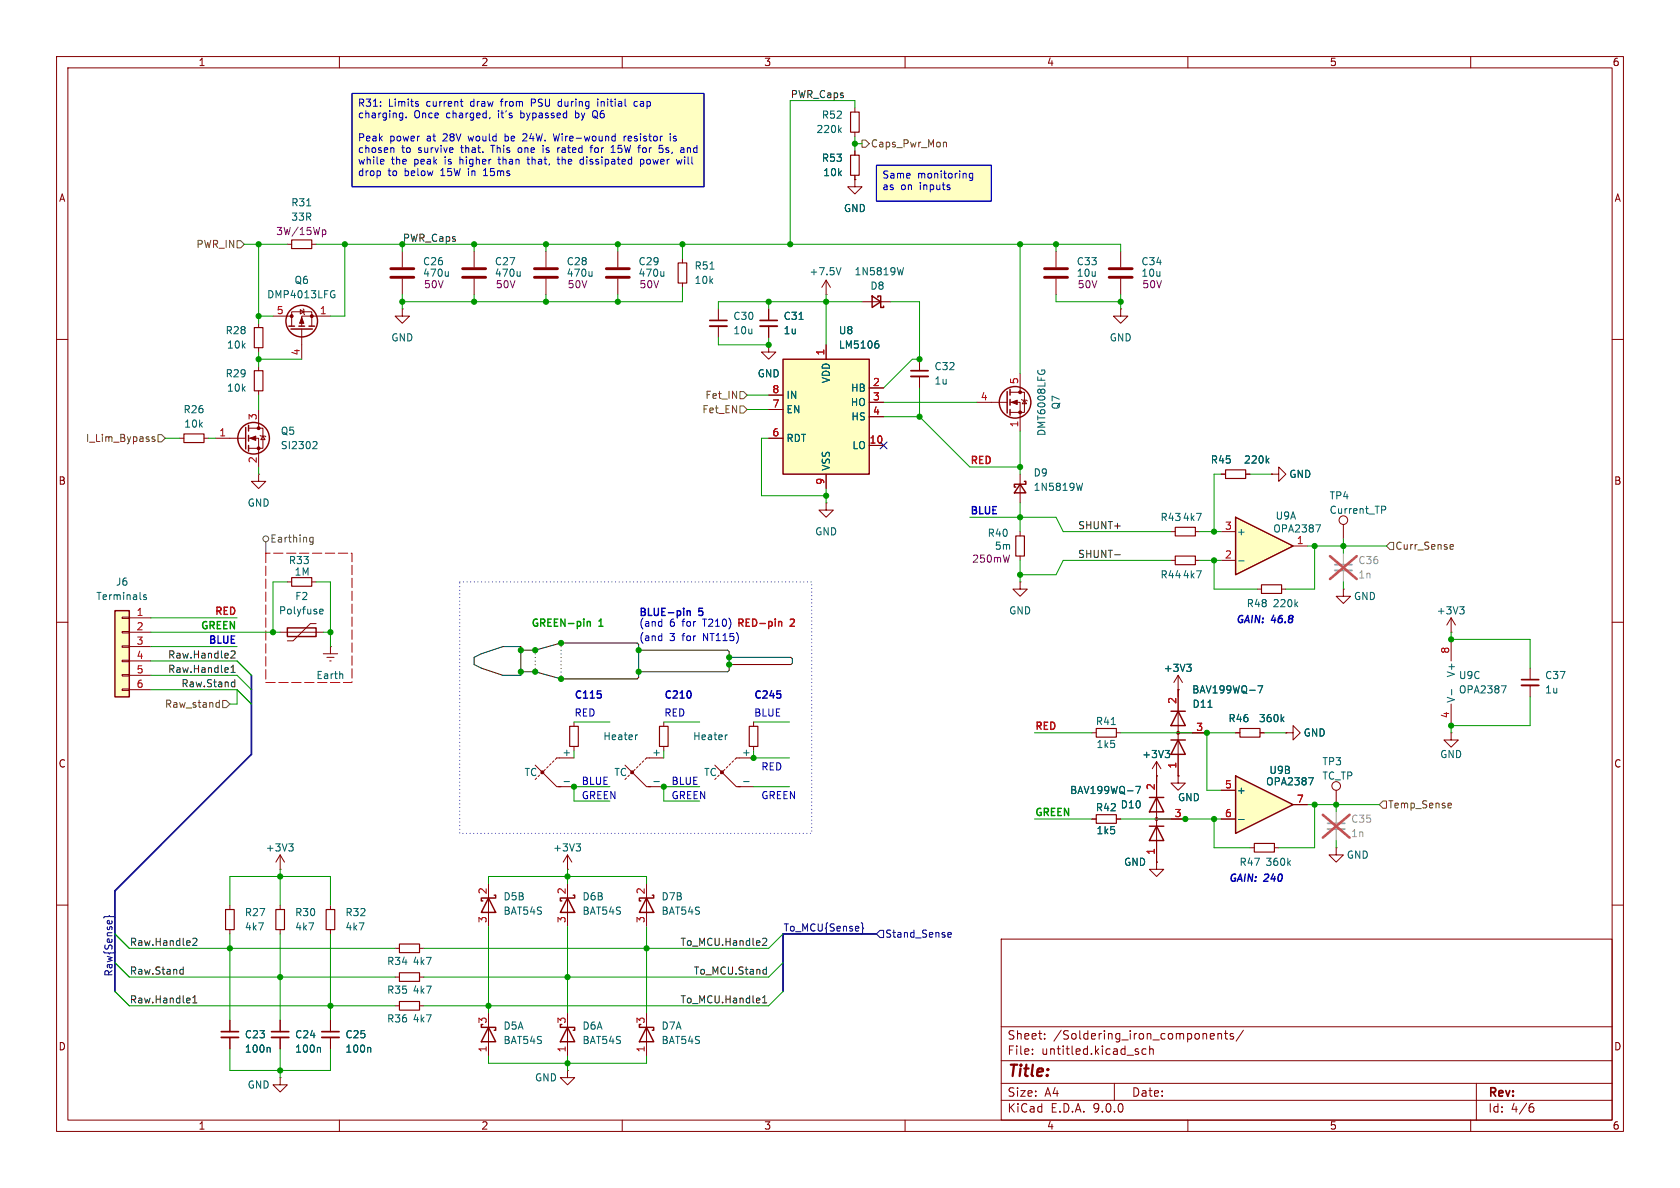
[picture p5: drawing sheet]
<svg xmlns="http://www.w3.org/2000/svg" width="297mm" height="210mm" viewBox="0 0 297 210" stroke-linecap="round" stroke-linejoin="round" font-family="sans-serif">
<g fill="none" stroke="#840000" stroke-width=".18">
<path d="M10 10h277v190h-277zM12 12h273v186h-273zM60 10v2M110 10v2M160 10v2M210 10v2M260 10v2M10 60h2M285 60h2M10 110h2M285 110h2M10 160h2"/>
<path d="M177 166h108v32h-108zM285 160h2M60 198v2M110 198v2M160 198v2M177 194.5h108M177 191.5h108M177 187.5h108M177 181.5h108M182.5 186.3v.1M182.5 185.5v.1M184.7 183.6v.1"/>
<path d="M184.7 182.8v.1M197 191.5v3M201.2 186v.3M202.6 185.5l-.4-.1-.3 .3v.4l.1 .2h.6M203.2 185.5l.3-.1 .3 .1 .1 .9M203.2 184.9v1.5M210 198v2M214 183.6h.6M214 182.8l.5-.1 .2 .4-.7 .1M215.3 182.8l.2-.1 .4 .1 .1 .9M215.3 182.7v1M216.5 182.7h.5"/>
<path d="M216.7 182.2v1.3l.3 .2M218 182.8l-.3-.1-.2 .2v.2l.5 .2v.3h-.5M219.8 182.1l-1.3 2M260 198v2M261 191.5v6.5M270.6 195.7h.4l.2 .3-.1 .5-.5 .1M271 195.1l-.4 .1"/>
</g>
<g fill="#ffffc2">
<path d="M154.9 29.2h20.4v6.4h-20.4z"/>
<path d="M62.2 16.5h62.3v16.5h-62.3z"/>
</g>
<path d="M81.3 102.9h62.2v44.4h-62.2z" fill="#fff"/>
<path d="M51.6 102.1h3.5v1.5h-3.5z" fill="none" stroke="#840000" stroke-width=".2"/>
<path d="M71.1 54.6v1.3h1.3l-1.3 1.3-1.3-1.3h1.3M71.1 54.6h.1M50.8 102.9h.8M55.1 102.9h.8M208.3 119.4v17.8M208.3 119.4l-.8 1.3M208.3 119.4l.7 1.3M208.3 121.9h.1M208.3 129.5h5.1" fill="none" stroke="#840000" stroke-width=".18"/>
<path d="M207 130.8h2.5M207 125.7h2.5M208.3 130.8l1.2 2.6h-2.5zM208.3 125.7l1.2 2.6h-2.5z" fill="none" stroke="#840000" stroke-width=".25"/>
<circle cx="208.3" cy="129.5" r=".25" fill="#840000" stroke="#840000" stroke-width=".18"/>
<path d="M209.8 117.4h.8l-.4 .5M210.3 117.9l.3 .2v.3l-.3 .3M213.6 125h.7M222.4 121.2h.8l-.5 1.3" fill="none" stroke="#006464" stroke-width=".18"/>
<path d="M218.4 137.2l10.2 5-10.2 5.1z" fill="#ffffc2"/>
<g fill="none" stroke="#840000" stroke-width=".25">
<path d="M178.1 69.2v3.8M178.6 68.8v1.1M178.6 70.6v1M178.6 72.4v1M218.4 137.2l10.2 5-10.2 5.1z"/>
<circle cx="179.5" cy="71.1" r="2.79"/>
</g>
<g fill="none" stroke="#840000" stroke-width=".18">
<path d="M96.5 44.5v2.7M96.5 49.3v2.8M109.2 44.5v2.7M109.2 49.3v2.8M120.6 45.7v.8M120.6 50v.8M172.7 71.1h5.4M178.6 69.3h2.5v3.6h-2.5M178.6 71.1h1.7v5.1M180.3 66v3.3M180.6 70.6l.1 .1h.8l.1 .2M181.1 70.7l.4 .7h-.8z"/>
<path d="M215.9 83.8h.8M220.2 83.8h.8M224.8 83.8h1.3v-1.2l1.2 1.2-1.2 1.3v-1.3M224.8 83.8h.1M237.5 92.7v2.6M110.5 135.3l3.8 3.8h.8M111.8 136.5l-.3 .3M112.3 136l-.3 .3M112.8 135.5l-.3 .3M113.3 135l-.3 .3M113.8 134.5l-.3 .2M114.6 139.1h2.7"/>
<path d="M117.3 134h-3l-.3 .2M215.9 139.7h2.5M100.3 153.7h.1M100.3 151.1l-.7 1.3M100.3 151.1l.8 1.3M100.3 151.1v2.6M215.9 144.8h2.5M228.6 142.2h2.5"/>
<circle cx="237.5" cy="91.9" r=".76"/>
</g>
<g fill="none" stroke="#006464" stroke-width=".18">
<path d="M104.7 48v.8M104.7 48.7l-.2 .1M117.4 48v.8M117.4 48.7l-.2 .1M125.5 47.6h.7M183.5 65.5v.1M184.2 65.6v-.2h.4l.1 .2M224 81.4l.3 .5M224.3 81l-.4 .5M244.3 89.5h.4l.3 .2-.1 .4h-.6M115.6 138.2h1M231.3 137.5h.9l-.6 1.3"/>
<path d="M101.8 149.2h.8l-.4 .5M102.4 149.7l.2 .2v.3l-.2 .2M219 144.9h.9"/>
</g>
<g fill="#840000" stroke="#840000" stroke-width=".18">
<path d="M178.8 71.1l1-.4v.8z"/>
<circle cx="180.3" cy="69.3" r=".25"/>
<circle cx="180.3" cy="72.9" r=".25"/>
<circle cx="111.8" cy="136.5" r=".25"/>
</g>
<path d="M94.5 47.5h4.1M94.5 49h4.1M107.2 47.5h4.1M107.2 49h4.1" fill="none" stroke="#840000" stroke-width=".51"/>
<path d="M119.9 46.5h1.5v3.5h-1.5zM216.7 83.1h3.5v1.5h-3.5z" fill="none" stroke="#840000" stroke-width=".2"/>
<path d="M138.4 63.5h15.3v20.3h-15.3z" fill="#ffffc2"/>
<path d="M138.4 63.5h15.3v20.3h-15.3zM180.3 85.6l1.1 1.5h-2.1zM181.1 85.1h.3v.5h-2.1v.5h.3" fill="none" stroke="#840000" stroke-width=".25"/>
<g fill="none" stroke="#840000" stroke-width=".18">
<path d="M83.8 44.5v2.7M83.8 49.3v2.8M127 54.6v2M127 57.7v2M135.9 61v1.2h1.3l-1.3 1.3-1.3-1.3h1.3M135.9 61h.1M135.9 69.9h2.5M135.9 72.4h2.5M135.9 77.5h2.5M146 61v2.5M153.7 68.6h2.5M153.7 71.1h2.5"/>
<path d="M153.7 73.7h2.5M153.7 78.7h2.5M146 88.9v1.3h1.3l-1.3 1.2-1.2-1.2h1.2M146 88.9h.1M146 83.8v2.6M180.3 83.8v5.1M180.3 94v.7M180.3 98.3v.8M207 99.1h.8M211.3 99.1h.8M180.3 102.9v1.2h1.3l-1.3 1.3-1.2-1.3h1.2M180.3 102.9h.1"/>
<path d="M101.5 127.6v.8M101.5 132v.7M236.2 139.7v2.5M256.5 129.5v1.3h1.3l-1.3 1.3-1.2-1.3h1.2M256.5 129.5h.1M49.5 153.7h.1M49.5 151.1l-.7 1.3M49.5 151.1l.8 1.3M49.5 151.1v2.6M40.6 160v.8M40.6 164.3v.8M49.5 160v.8"/>
<path d="M49.5 164.3v.8M58.4 160v.8M58.4 164.3v.8"/>
<circle cx="236.2" cy="138.9" r=".76"/>
</g>
<path d="M92 48v.8M92 48.7l-.2 .1M155 60.3h.3M155.1 60.8l.3 .2v.3l-.3 .2M191.4 85.4l-.3 1.3M112.7 129.9l-.2 .1M51 149.2h.8l-.4 .5M51.6 149.7l.2 .2v.3l-.2 .2" fill="none" stroke="#006464" stroke-width=".18"/>
<path d="M179.6 94.7h1.5v3.6h-1.5zM207.8 98.3h3.5v1.5h-3.5zM100.7 128.4h1.5v3.6h-1.5zM39.9 160.8h1.5v3.5h-1.5zM48.8 160.8h1.5v3.5h-1.5zM57.7 160.8h1.5v3.5h-1.5z" fill="none" stroke="#840000" stroke-width=".2"/>
<path d="M81.8 47.5h4.1M81.8 49h4.1" fill="none" stroke="#840000" stroke-width=".51"/>
<path d="M178.5 98.1l-.3 1.3" fill="none" stroke="#840084" stroke-width=".18"/>
<path d="M234.7 145.5h3" fill="none" stroke="#a1a1a1" stroke-width=".3"/>
<path d="M234.7 146.6h3" fill="none" stroke="#a1a1a1" stroke-width=".33"/>
<path d="M236.2 143.5v2M236.2 146.6v2" fill="none" stroke="#a1a1a1" stroke-width=".18"/>
<path d="M233.9 144l4.7 4.1M238.6 144l-4.7 4.1" fill="none" stroke="#e65255" stroke-width=".46"/>
<path d="M125.5 56.6h3" fill="none" stroke="#840000" stroke-width=".3"/>
<path d="M125.5 57.7h3" fill="none" stroke="#840000" stroke-width=".33"/>
<path d="M218.4 91.4l10.2 5.1-10.2 5.1z" fill="#ffffc2"/>
<g fill="none" stroke="#840000" stroke-width=".25">
<path d="M154.2 52.3l1.5 1-1.5 1.1zM155.2 52.6v-.3h.5v2.1h.5v-.3M218.4 91.4l10.2 5.1-10.2 5.1zM50.8 111h5.1v1.5h-5.1zM86.4 158.8l1.2 2.5h-2.5zM87.4 158.2h.2v.6h-2.5v.5h.2M100.3 158.8l1.3 2.5h-2.5zM101.3 158.2h.3v.6h-2.5v.5h.2M114.3 158.8l1.3 2.5h-2.6zM115.3 158.2h.3v.6h-2.6v.5h.3M85.3 181.1h-.2v.5h2.5v.5h-.2M86.4 181.6l1.2 2.6h-2.5z"/>
<path d="M99.3 181.1h-.2v.5h2.5v.5h-.3M100.3 181.6l1.3 2.6h-2.5zM113.3 181.1h-.3v.5h2.6v.5h-.3M114.3 181.6l1.3 2.6h-2.6z"/>
</g>
<g fill="none" stroke="#840000" stroke-width=".18">
<path d="M151.1 19.1v.7M151.1 31.8v1.2h1.3l-1.3 1.3-1.2-1.3h1.2M151.1 31.8h.1M151.1 23.4v.7M151.1 26.7v.7M151.1 31v.8M146 52.1h.1M146 49.5l-.7 1.3M146 49.5l.8 1.3M146 49.5v2.6M152.4 53.3h5.1M207 94h.8"/>
<path d="M211.3 94h.8M215.9 94h2.5M215.9 99.1h2.5M228.6 96.5h2.5M49.5 111.8h7.6M55.9 110.2h-1l-3.1 3.1h-1M57.1 115.6h2.6M57.8 116.2h1.3M58.3 116.8h.2M58.4 114.3h.1M58.4 114.3v1.3M222.2 104.1h.8"/>
<path d="M226.6 104.1h.7M237.5 104.1v1.3h1.3l-1.3 1.3-1.3-1.3h1.3M237.5 104.1h.1M256.5 111.8h.1M256.5 109.2v2.6M256.5 113v3.8M256.5 109.2l-.7 1.3M256.5 109.2l.8 1.3M270.5 118.1v2M94.6 135.3l3.8 3.8h.8M95.9 136.5l-.3 .3M96.4 136l-.3 .3"/>
<path d="M96.9 135.5l-.3 .3M97.4 135l-.2 .3M97.9 134.5l-.2 .2M98.7 139.1h2.8M101.5 134h-3.1l-.2 .2M117.3 127.6v.8M117.3 132v.7M126.4 135.3l3.8 3.8h.7M127.6 136.5l-.2 .3M128.1 136l-.2 .3M128.7 135.5l-.3 .3M129.2 135l-.3 .3"/>
<path d="M129.7 134.5l-.3 .2M130.4 139.1h2.8M133.2 134h-3l-.3 .2M133.2 127.6v.8M133.2 132v.7M256.5 124.5v3.8M270.5 121.2v2M86.4 156.2v7.6M100.3 156.2v7.6M114.3 156.2v7.6M236.2 149.9v1.2h1.3l-1.3 1.3-1.3-1.3h1.3M236.2 149.9h.1"/>
<path d="M86.4 179.1v7.6M100.3 179.1v7.6M114.3 179.1v7.6"/>
</g>
<g fill="none" stroke="#006464" stroke-width=".18">
<path d="M148.4 23l.3 .4M148.7 22.6l-.4 .5M148.7 47.3l-.4 1.3M159.7 47.3l-.3 1.3M219 99.2h.9M232.6 92.8h.8l-.5 1.3M56.5 108.3l.2 .2h.4M56.5 107.9l.2-.2h.2l.2 .2v.1l-.6 .1M60.5 119.2l.1 .8M229.1 106.8l.3 .5M229.4 106.4l-.5 .5M258.1 107.3h.7l-.4 .4"/>
<path d="M258.6 107.7l.2 .3v.3l-.2 .2M99.7 138.2h1M128.6 129.9l-.3 .1M131.5 138.2h.9M256.6 121.9v.9M265.4 121.2h.9l-.6 1.3"/>
</g>
<path d="M150.4 19.8h1.5v3.6h-1.5zM150.4 27.4h1.5v3.6h-1.5zM207.8 93.2h3.5v1.5h-3.5zM223 103.4h3.6v1.5h-3.6zM116.6 128.4h1.5v3.6h-1.5zM132.5 128.4h1.5v3.6h-1.5z" fill="none" stroke="#840000" stroke-width=".2"/>
<path d="M269 120.1h3" fill="none" stroke="#840000" stroke-width=".3"/>
<path d="M269 121.2h3" fill="none" stroke="#840000" stroke-width=".33"/>
<path d="M236 99.8h3" fill="none" stroke="#a1a1a1" stroke-width=".3"/>
<path d="M236 100.8h3" fill="none" stroke="#a1a1a1" stroke-width=".33"/>
<path d="M237.5 97.8v2M237.5 100.8v2.1" fill="none" stroke="#a1a1a1" stroke-width=".18"/>
<path d="M235.1 98.3l4.8 4.1M239.9 98.3l-4.8 4.1" fill="none" stroke="#e65255" stroke-width=".46"/>
<g fill="#840000" stroke="#840000" stroke-width=".18">
<circle cx="95.9" cy="136.5" r=".25"/>
<circle cx="127.6" cy="136.5" r=".25"/>
</g>
<path d="M20.3 108h2.6v15.2h-2.6z" fill="#ffffc2"/>
<g fill="none" stroke="#840000" stroke-width=".25">
<path d="M51.1 57.7h1M51.4 58.2h3.8M52.8 57.7h1M54.6 57.7h1M43.4 75.6v3.8M43.9 75.2v1M43.9 77v1M43.9 78.7v1.1M20.3 108h2.6v15.2h-2.6zM203.2 146.1h2.5M203.2 141h2.5M204.5 146.1l1.2 2.5h-2.5z"/>
<path d="M204.5 141l1.2 2.5h-2.5z"/>
<circle cx="53.3" cy="56.8" r="2.79"/>
<circle cx="44.8" cy="77.5" r="2.79"/>
</g>
<g fill="none" stroke="#840000" stroke-width=".18">
<path d="M151.1 31.8h.1M151.1 26.7v.7M151.1 31v.8M45.7 57.2v.7M48.3 55.9h3.3M50.8 43.2h.8M51.6 57.7v-2.6h3.5v2.6M53.1 54.7l.6 .4-.6 .4zM53.3 58.2v5.3M53.6 54.6l.1 .1v.8l.1 .1M55.1 43.2h.8M58.4 55.9h-5.1v1.8"/>
<path d="M71.1 44.5v2.7M71.1 49.3v2.8M135.9 54.6v2M135.9 57.7v2M186.7 44.5v2.7M186.7 49.3v2.8M198.1 54.6v1.3h1.3l-1.3 1.3-1.3-1.3h1.3M198.1 54.6h.1M198.1 44.5v2.7M198.1 49.3v2.8M31.7 77.5h.8M36.1 77.5h.7"/>
<path d="M38.1 77.5h5.3M43.9 75.7h2.6v3.5h-2.6M43.9 77.5h1.8v5.1M45.7 61.5v.7M45.7 64.8v.7M45.7 69.1v.8M45.7 72.4v3.3M46 77l.1 .1h.8l.1 .1M46.5 77.1l.4 .6h-.8zM135.9 61h.1M135.9 77.5h2.5M135.9 69.9h2.5"/>
<path d="M135.9 72.4h2.5M146 61v2.5M153.7 68.6h2.5M153.7 71.1h2.5M153.7 73.7h2.5M153.7 78.7h2.5M162.6 63.5v2M162.6 66.5v2.1M45.7 83.8v1.3h1.3l-1.3 1.3-1.3-1.3h1.3M45.7 83.8h.1M146 83.8v2.6M215.9 83.8h.8"/>
<path d="M220.2 83.8h.8M224.8 83.8h.1M21.6 109.1h1.3v.2h-1.3zM21.6 111.6h1.3v.3h-1.3zM21.6 114.2h1.3v.2h-1.3zM21.6 116.7h1.3v.3h-1.3zM21.6 119.3h1.3v.2h-1.3zM22.9 109.2h3.8M22.9 111.8h3.8M22.9 114.3h3.8M22.9 116.8h3.8M22.9 119.4h3.8"/>
<path d="M21.6 121.8h1.3v.2h-1.3zM22.9 121.9h3.8M193 129.5h.8M197.4 129.5h.7M204.5 137.2h.1M204.5 134.6l-.8 1.3M204.5 134.6l.7 1.3M204.5 134.6v17.8M208.3 137.2v1.2h1.2l-1.2 1.3-1.3-1.3h1.3M208.3 137.2h.1M208.3 121.9h.1M208.3 121.9v3.8"/>
<path d="M208.3 133.4v3.8M210.8 129.5h2.6M215.9 139.7h2.5M218.4 129.5h.8M222.8 129.5h.7M227.3 129.5h1.3v-1.2l1.3 1.2-1.3 1.3v-1.3M227.3 129.5h.1M193 144.8h.8M197.4 144.8h.7M204.5 152.4v1.3h1.2l-1.2 1.2-1.3-1.2h1.3M204.5 152.4h.1M204.5 144.8h5"/>
<path d="M215.9 144.8h2.5M221 149.9h.7M225.3 149.9h.8M228.6 142.2h2.5M69.8 177.8h.8M69.8 172.7h.8M69.8 167.6h.8M74.2 177.8h.7M74.2 172.7h.7M74.2 167.6h.7M40.6 180.3v2.1M40.6 183.4v2"/>
<path d="M49.5 190.5v1.3h-1.2l1.2 1.2 1.3-1.2h-1.3M49.5 190.5h.1M49.5 180.3v2.1M49.5 183.4v2M58.4 180.3v2.1M58.4 183.4v2M100.3 189.2v1.3h-1.2l1.2 1.3 1.3-1.3h-1.3M100.3 189.2h.1"/>
</g>
<g fill="none" stroke="#006464" stroke-width=".18">
<path d="M54.2 36.4h.7M58.8 51.4h.3M59 52.1h.2v.4l-.4 .1M79.3 48v.8M79.3 48.7l-.2 .1M141.3 56.5h.7M55.5 78l.4 .1 .2 .3-.8 .9h.8M155 60.3h.3M155.1 60.8l.3 .2v.3l-.3 .2M224 81.4l.3 .5M224.3 81l-.4 .5M25.9 105.2l-.3-.1-.2 .2v.2l.5 .1v.3h-.5"/>
<path d="M209.8 117.4h.8l-.4 .5M210.3 117.9l.3 .2v.3l-.3 .3M196.5 128.1h.7M200.8 139h.8l-.5 1.3M206 132.7h.8l-.5 .4M206.5 133.1l.3 .3v.3l-.3 .2M213.6 125h.7M222.4 121.2h.8l-.5 1.3M226.6 127.1l.4 .5M227 126.7l-.5 .5M231.3 137.5h.9l-.6 1.3M219 144.9h.9"/>
<path d="M227.8 152.5l.3 .5M228.1 152.1l-.4 .5M47.6 185.2l.2 .1v.7M56.5 185.2l.2 .1v.7M65.4 185.2l.1 .1v.7"/>
</g>
<path d="M134.4 56.6h3M161 65.5h3.1M39.1 182.4h3.1M48 182.4h3.1M56.9 182.4h3" fill="none" stroke="#840000" stroke-width=".3"/>
<path d="M134.4 57.7h3M161 66.5h3.1M39.1 183.4h3.1M48 183.4h3.1M56.9 183.4h3" fill="none" stroke="#840000" stroke-width=".33"/>
<path d="M45 57.9h1.5v3.6h-1.5zM51.6 42.4h3.5v1.5h-3.5zM32.5 76.7h3.6v1.5h-3.6zM45 65.5h1.5v3.6h-1.5zM193.8 128.8h3.6v1.5h-3.6zM219.2 128.8h3.6v1.5h-3.6zM193.8 144h3.6v1.5h-3.6zM221.7 149.1h3.6v1.5h-3.6zM70.6 177h3.6v1.6h-3.6zM70.6 172h3.6v1.5h-3.6zM70.6 166.9h3.6v1.5h-3.6z" fill="none" stroke="#840000" stroke-width=".2"/>
<g fill="#840000" stroke="#840000" stroke-width=".18">
<path d="M44.2 77.5l1-.4v.8z"/>
<path d="M53.3 56.1l.4 1.1h-.7z"/>
<circle cx="45.7" cy="75.7" r=".25"/>
<circle cx="45.7" cy="79.2" r=".25"/>
<circle cx="51.6" cy="55.9" r=".25"/>
<circle cx="55.1" cy="55.9" r=".25"/>
<circle cx="204.5" cy="144.8" r=".25"/>
</g>
<path d="M69.1 47.5h4.1M69.1 49h4.1M184.7 47.5h4M184.7 49h4M196.1 47.5h4.1M196.1 49h4.1" fill="none" stroke="#840000" stroke-width=".51"/>
<path d="M57 40.7l.4-.1 .2 .3-.1 .5h-.5" fill="none" stroke="#840084" stroke-width=".18"/>
<g fill="none" stroke="#484848" stroke-width=".18">
<path d="M47 95.8v2M54.7 95.6l.3 .2h.3M55.3 95v1l-.2 .3-.3-.1M55.3 95h-.3l-.3 .2"/>
<circle cx="47" cy="95.3" r=".51"/>
</g>
<path d="M47 97.8v22.9h15.2v-22.9h-15.2" fill="none" stroke="#f00" stroke-width=".18" stroke-dasharray="1.7 .6"/>
<g fill="none" stroke="#725600" stroke-width=".18">
<path d="M152.4 24.8h.6l.7 .6-.7 .6h-.6zM166.8 25.2h.5v.8M41.9 42.5h.6l.7 .7-.7 .6h-.6zM27.3 77.3l-.3-.1-.1 .2v.2l.4 .1v.3h-.4M27.9 76.8h.7l.6 .7-.6 .6h-.7zM130.8 71.8h.6l.7 .6-.7 .6h-.6zM130.8 69.2h.6l.7 .7-.7 .6h-.6zM245.7 95.9h.7v1.3h-.7l-.6-.7zM256.5 96.3h.4l.1 .3-.7 .1M256.9 97l-.4 .1M38.4 124.2l.4 .1M38.8 123.8v1.2"/>
<path d="M38.8 125h-.4M39.4 123.8h.6l.6 .7-.6 .6h-.6zM244.5 141.6h.6v1.3h-.6l-.7-.7zM256.2 142h.3l.1 .3-.6 .1M256.5 142.8h-.3"/>
</g>
<path d="M155.6 78.1l1.2 1.2M156.8 78.1l-1.2 1.2M18.4 162.3l.1-.3h.6l.2-.1 .2 .1h.6l.2 .3M152.3 163.1l.2 .2v.6l.2 .2-.2 .2v.6l-.2 .2M155.6 164.5h.6v1.2h-.6l-.7-.6zM167.6 165.5l.1 .2 .4-.1M167.6 165l.1-.2h.3l.2 .2v.1l-.6 .2" fill="none" stroke="#000084" stroke-width=".18"/>
<g fill="none" stroke="#0f0f0f" stroke-width=".18">
<path d="M197.1 98.1h.9M40.8 118.9h.8M40.8 118l.4-.4v1.3M40.8 115.2l.5-.1 .3 .3-.8 .9h.8M41 121.3h.5M41 120.6h.5M41.5 120.1v1.3M31.9 172.1h.5M31.9 171.4h.5M32.4 170.9v1.3M34.1 166l.5-.1 .2 .3-.8 .9h.8M34.1 177.3h.7"/>
<path d="M34.1 176.4l.4-.4v1.3M134.8 177.3h.7M134.8 176.4l.4-.4v1.3M134.9 165.9h.4l.2 .3-.7 .9h.7M135.1 171.4h.4M135.5 172.1l-.4 .1M135.5 170.9v1.3"/>
</g>
<path d="M44.4 119.4v14l-24.1 24.1v17.8M154.9 165.1h-16.5v10.2" fill="none" stroke="#000084" stroke-width=".3"/>
<g fill="none" stroke="#009600" stroke-width=".18">
<path d="M151.1 19.1v-1.3h-11.4v25.4M151.1 25.4h1.3M151.1 24.1v2.6M43.2 43.2h7.6M45.7 43.2v14M45.7 55.9h2.6M55.9 43.2h142.2v1.3M61 43.2v12.7h-2.6M71.1 43.2v1.3M71.1 52.1v2.5M83.8 43.2v1.3M83.8 52.1v1.2"/>
<path d="M96.5 43.2v1.3M96.5 52.1v1.2M109.2 43.2v1.3M109.2 52.1v1.2M120.6 43.2v2.5M120.6 50.8v2.5h-49.5M127 59.7v1.3h8.9v-1.3M135.9 53.3v1.3M146 52.1v8.9M152.4 53.3h-25.4v1.3M157.5 53.3h5.1v10.2h-1.3l-5.1 5.1M180.3 43.2v22.8"/>
<path d="M186.7 52.1v1.2h11.4M186.7 43.2v1.3M198.1 52.1v2.5M29.2 77.5h2.5M36.8 77.5h1.3M45.7 62.2v2.6M45.7 69.9v2.5M45.7 63.5h7.6M132.1 69.9h3.8M132.1 72.4h3.8M135.9 77.5h-1.3v10.1h11.4M156.2 71.1h16.5"/>
<path d="M156.2 73.7h6.4M162.6 73.7l8.8 8.9h8.9M162.6 68.6v5.1M180.3 76.2v7.6M45.7 82.6v1.2M146 86.4v2.5M171.4 91.4h15.3l1.3 2.6h19M180.3 88.9v5.1M180.3 99.1v3.8M207 99.1h-19l-1.3 2.5h-6.4M212.1 99.1h3.8M212.1 94h3.8"/>
<path d="M214.6 99.1v5h7.6M215.9 83.8h-1.3v10.2M221 83.8h3.8M231.1 96.5h14M232.4 96.5v7.6h-5.1M237.5 95.3v2.5M26.7 119.4h15.2l2.5 2.5M26.7 111.8h22.8M26.7 114.3h15.2M26.7 109.2h15.2M26.7 116.8h15.2l2.5 2.6M50.8 102.9h-2.5v8.9"/>
<path d="M55.9 102.9h2.5v11.4M57.1 111.8h1.3M237.5 102.9v1.2M256.5 111.8v1.2h14v5.1M26.7 121.9h15.2M41.9 121.9v2.6h-1.3M41.9 121.9l2.5 2.6M101.5 127.6h6.3M101.5 132.7v1.3M107.8 139.1h-6.3v2.5h6.3M117.3 127.6h6.4M117.3 132.7v1.3"/>
<path d="M123.7 139.1h-6.4v2.5h6.4M133.2 139.1h6.4M133.2 132.7v1.3h6.4M133.2 127.6h6.4M182.9 129.5h10.1M198.1 129.5h20.3M213.4 129.5v10.2h2.5M223.5 129.5h3.8M270.5 123.2v5.1h-14v1.2M49.5 153.7v6.3M86.4 156.2v-1.3h27.9v1.3M100.3 153.7v2.5"/>
<path d="M182.9 144.8h10.1M198.1 144.8h17.8M214.6 144.8v5.1h6.4M231.1 142.2h12.7M232.4 142.2v7.7h-6.3M236.2 142.2v1.3M236.2 148.6v1.3M20.3 175.3l2.6 2.5h46.9M20.3 170.2l2.6 2.5h46.9M20.3 165.1l2.6 2.5h46.9M40.6 160v-5.1h17.8v5.1M40.6 165.1v15.2"/>
<path d="M49.5 165.1v15.2M58.4 165.1v15.2M86.4 163.8v15.3M100.3 163.8v15.3M114.3 163.8v15.3M138.4 175.3l-2.5 2.5h-61M138.4 170.2l-2.5 2.5h-61M138.4 165.1l-2.5 2.5h-61M40.6 185.4v3.8h17.8v-3.8M49.5 185.4v5.1M86.4 186.7v1.3h27.9v-1.3M100.3 186.7v2.5"/>
</g>
<path d="M83.8 116.2l1.3-.6 3.8-1.3h3.2v5.1h-3.2l-3.8-1.3-1.3-.6zM112.6 113.7h-13.4l-4.6 1.2h-2.5M112.9 113.9v5.9l-.3 .2h-13.4l-4.6-1.3h-2.5M112.9 114.9h15.8l.2 .3v3.3l-.2 .2h-15.8M128.9 116.2h10.9l.3 .3v.7l-.3 .3h-10.9" fill="none" stroke="#000" stroke-width=".18"/>
<path d="M94.6 114.9v3.8M99.2 113.7v6.3" fill="none" stroke="#000" stroke-width=".18" stroke-dasharray="0 .6"/>
<g fill="none" stroke="#0000c2" stroke-width=".18">
<path d="M62.2 16.5h62.3v16.5h-62.3zM70.8 20h.4M71.2 20v1l-.1 .2-.3 .1M73.8 18.4l.2 .1-.2 .3M73.8 17.9l.1 .1M81.4 17.9h.4M81.5 18.6l.3 .2M93.9 18.2h.5M94.4 17.5h-.5v1.3M98.7 18.5l.1 .2 .3 .1M99.1 17.9l-.3 .1-.1 .2M101.7 19.6v1.2"/>
<path d="M105.3 19.6h-.3M105.7 17.5v.1M105.7 17.9v.9M112.7 18l-.4-.1-.2 .3 .1 .5h.5M67.2 30.3v.6M67.7 28.2l.2 .3-.6 .1M67.8 28.9l-.1 .1M69.6 26.3v.7M71.2 20.8h-.4M71.8 20.7v.1M85.5 31.1h.7M86.6 20.8l-.1 .2"/>
<path d="M88 28.2h.5M88.2 27.7l.1 1.2M89.3 23.6v1.3M89.3 24.9h.1M89.4 24.1h-.1M91.7 26.2l-.1 .2 .1 .5M92.9 23.6l-.5 .2M93.1 24.2l-.7 .7h.8M93.2 28.2h.4M93.3 27.7v1.1l.3 .2M96 26.1v.9M97.8 23.6l.3 1.3 .3-.9 .2 .9"/>
<path d="M98.5 28.2h.5M98.7 27.7v1.1l.3 .2M99 26.1l-.4 .3M101.7 20.8h.2M102.7 28.2h.4M102.7 28.9h.4M103.1 27.7v1.3M104.3 26.1h.5M104.5 25.9v1.1M104.8 20.4a.43 .43 0 0 0 .5 .4M105 20.5h.1M108 27h.8"/>
<path d="M108.4 25.7v1.3M110.3 24.1v.8M110.7 24.1l-.4 .2M111.1 24.1v.8M111.7 24.4l-.6 .1M113.2 28.2h.4l.2 .2-.1 .5h-.5M113.2 28.2v1.2M113.7 26.9l.3 .1M114 26.1l-.3 .1M117.7 26.9l.4 .1M117.9 26.1l-.2 .2 .2 .2M118.5 23.6v.2"/>
<path d="M118.5 24.1v.8M119.5 24.1h-.3l-.2 .2 .1 .1 .4 .2v.3h-.5M120.6 28.2l-.3 .8-.2-.6M121.5 26.1v.9M121.9 26.1l-.4 .1M154.9 29.2h20.4v6.4h-20.4zM172 30.6v1.1l-.3 .2-.3-.1M172 30.7l-.4-.1-.2 .3 .1 .5h.5M116.9 112.4l.1 .1M117 109.4v1.3M117 112v1.3M117 113.2l-.1 .1"/>
<path d="M117 110.7h-.1"/>
</g>
<path d="M103.9 109.9h.4l.1 .8" fill="none" stroke="#008400" stroke-width=".25"/>
<path d="M121.5 108v.8M121.5 108.1l.2-.1h.3v.8M106.2 122.7v.6M122.1 122.4v.8M138 122.7v.6" fill="none" stroke="#0000c2" stroke-width=".25"/>
<path d="M137.7 109.9v.8M137.7 110l.1-.1h.3l.1 .8" fill="none" stroke="#f00" stroke-width=".25"/>
<path d="M81.3 102.9h62.2v44.4h-62.2z" fill="none" stroke="#0000c2" stroke-width=".18" stroke-dasharray="0 .6"/>
<g fill="#009600" stroke="#009600" stroke-width=".18">
<circle cx="83.8" cy="43.2" r=".46"/>
<circle cx="109.2" cy="43.2" r=".46"/>
<circle cx="96.5" cy="43.2" r=".46"/>
<circle cx="96.5" cy="53.3" r=".46"/>
<circle cx="109.2" cy="53.3" r=".46"/>
<circle cx="94.6" cy="114.9" r=".46"/>
<circle cx="99.2" cy="113.7" r=".46"/>
<circle cx="99.2" cy="120" r=".46"/>
<circle cx="92.1" cy="114.9" r=".46"/>
<circle cx="92.1" cy="118.7" r=".46"/>
<circle cx="94.6" cy="118.7" r=".46"/>
<circle cx="48.3" cy="111.8" r=".46"/>
<circle cx="71.1" cy="53.3" r=".46"/>
<circle cx="83.8" cy="53.3" r=".46"/>
<circle cx="61" cy="43.2" r=".46"/>
<circle cx="45.7" cy="43.2" r=".46"/>
<circle cx="45.7" cy="63.5" r=".46"/>
<circle cx="45.7" cy="55.9" r=".46"/>
<circle cx="214.6" cy="99.1" r=".46"/>
<circle cx="214.6" cy="94" r=".46"/>
<circle cx="162.6" cy="63.5" r=".46"/>
<circle cx="162.6" cy="73.7" r=".46"/>
<circle cx="146" cy="87.6" r=".46"/>
<circle cx="180.3" cy="101.6" r=".46"/>
<circle cx="180.3" cy="91.4" r=".46"/>
<circle cx="180.3" cy="82.6" r=".46"/>
<circle cx="151.1" cy="25.4" r=".46"/>
<circle cx="135.9" cy="53.3" r=".46"/>
<circle cx="120.6" cy="43.2" r=".46"/>
<circle cx="180.3" cy="43.2" r=".46"/>
<circle cx="186.7" cy="43.2" r=".46"/>
<circle cx="135.9" cy="61" r=".46"/>
<circle cx="198.1" cy="53.3" r=".46"/>
<circle cx="146" cy="53.3" r=".46"/>
<circle cx="139.7" cy="43.2" r=".46"/>
<circle cx="128.9" cy="116.2" r=".46"/>
<circle cx="117.3" cy="139.1" r=".46"/>
<circle cx="133.2" cy="134" r=".46"/>
<circle cx="256.5" cy="113" r=".46"/>
<circle cx="237.5" cy="96.5" r=".46"/>
<circle cx="232.4" cy="96.5" r=".46"/>
<circle cx="256.5" cy="128.3" r=".46"/>
<circle cx="232.4" cy="142.2" r=".46"/>
<circle cx="214.6" cy="144.8" r=".46"/>
<circle cx="213.4" cy="129.5" r=".46"/>
<circle cx="209.5" cy="144.8" r=".46"/>
<circle cx="236.2" cy="142.2" r=".46"/>
<circle cx="58.4" cy="177.8" r=".46"/>
<circle cx="49.5" cy="189.2" r=".46"/>
<circle cx="86.4" cy="177.8" r=".46"/>
<circle cx="100.3" cy="188" r=".46"/>
<circle cx="112.9" cy="114.9" r=".46"/>
<circle cx="128.9" cy="117.5" r=".46"/>
<circle cx="100.3" cy="172.7" r=".46"/>
<circle cx="114.3" cy="167.6" r=".46"/>
<circle cx="100.3" cy="154.9" r=".46"/>
<circle cx="40.6" cy="167.6" r=".46"/>
<circle cx="49.5" cy="172.7" r=".46"/>
<circle cx="49.5" cy="154.9" r=".46"/>
<circle cx="101.5" cy="139.1" r=".46"/>
<circle cx="112.9" cy="118.7" r=".46"/>
<circle cx="58.4" cy="111.8" r=".46"/>
</g>
<text font-size="2.8" fill="#840000" x="178" y="190.9">Title:</text>
<g font-size="2.1" fill="#840000">
<text x="178" y="184">Sheet:</text>
<text x="186.2" y="184">/Soldering_iron_components/</text>
<text x="178" y="186.7">File:</text>
<text x="184.1" y="186.7">untitled.kicad_sch</text>
<text x="178" y="196.9">KiCad</text>
<text x="178" y="194.1">Size:</text>
<text x="184.7" y="194.1">A4</text>
<text x="185.7" y="196.9">E.D.A.</text>
<text x="193.3" y="196.9">9.0.0</text>
<text x="200" y="194.1">Date:</text>
<text x="263" y="194.3">Rev:</text>
<text x="263" y="196.9">Id:</text>
<text x="267.1" y="196.9">4/6</text>
</g>
<g font-size="1.8" fill="#840000">
<text x="35" y="11.9">1</text>
<text x="85" y="11.9">2</text>
<text x="135" y="11.9">3</text>
<text x="185" y="11.9">4</text>
<text x="235" y="11.9">5</text>
<text x="285" y="11.9">6</text>
<text x="10.3" y="35.9">A</text>
<text x="285.3" y="35.9">A</text>
<text x="10.3" y="85.9">B</text>
<text x="285.3" y="85.9">B</text>
<text x="10.3" y="135.9">C</text>
<text x="285.3" y="135.9">C</text>
<text x="10.3" y="185.9">D</text>
<text x="285.3" y="185.9">D</text>
<text x="35" y="199.9">1</text>
<text x="85" y="199.9">2</text>
<text x="135" y="199.9">3</text>
<text x="185" y="199.9">4</text>
<text x="235" y="199.9">5</text>
<text x="285" y="199.9">6</text>
</g>
<g font-size="1.8" fill="#0f0f0f">
<text x="139.7" y="17.4">PWR_Caps</text>
<text x="190.5" y="93.6">SHUNT+</text>
<text x="190.5" y="98.7">SHUNT-</text>
<text x="29.6" y="119">Raw.Handle1</text>
<text x="29.6" y="116.5">Raw.Handle2</text>
<text x="32" y="121.6">Raw.Stand</text>
<text x="22.9" y="167.3">Raw.Handle2</text>
<text x="120.2" y="167.3">To_MCU.Handle2</text>
<text x="22.9" y="172.4">Raw.Stand</text>
<text x="122.6" y="172.4">To_MCU.Stand</text>
<text x="22.9" y="177.5">Raw.Handle1</text>
<text x="120.2" y="177.5">To_MCU.Handle1</text>
</g>
<g font-size="1.8" fill="#0000c2">
<text x="63.2" y="19.2">R31:</text>
<text x="63.2" y="21.2">charging.</text>
<text x="68.6" y="19.2">Limits</text>
<text x="73.2" y="21.2">Once</text>
<text x="75.5" y="19.2">current</text>
<text x="79" y="21.2">charged,</text>
<text x="83.4" y="19.2">draw</text>
<text x="88.3" y="21.2">it's</text>
<text x="89" y="19.2">from</text>
<text x="92.5" y="21.2">bypassed</text>
<text x="94.6" y="19.2">PSU</text>
<text x="99.5" y="19.2">during</text>
<text x="102.4" y="21.2">by</text>
<text x="105.6" y="21.2">Q6</text>
<text x="106.7" y="19.2">initial</text>
<text x="113.4" y="19.2">cap</text>
<text x="63.2" y="25.3">Peak</text>
<text x="63.2" y="27.4">chosen</text>
<text x="63.2" y="29.4">while</text>
<text x="68.9" y="25.3">power</text>
<text x="69.2" y="29.4">the</text>
<text x="71" y="27.4">to</text>
<text x="73.3" y="29.4">peak</text>
<text x="74.1" y="27.4">survive</text>
<text x="75.6" y="25.3">at</text>
<text x="78.6" y="25.3">28V</text>
<text x="78.9" y="29.4">is</text>
<text x="81.7" y="29.4">higher</text>
<text x="81.8" y="27.4">that.</text>
<text x="83.3" y="25.3">would</text>
<text x="87.3" y="27.4">This</text>
<text x="88.8" y="29.4">than</text>
<text x="89.9" y="25.3">be</text>
<text x="92.3" y="27.4">one</text>
<text x="93.3" y="25.3">24W.</text>
<text x="94.2" y="29.4">that,</text>
<text x="96.8" y="27.4">is</text>
<text x="99" y="25.3">Wire-wound</text>
<text x="99.6" y="27.4">rated</text>
<text x="99.7" y="29.4">the</text>
<text x="103.8" y="29.4">dissipated</text>
<text x="105.7" y="27.4">for</text>
<text x="109.5" y="27.4">15W</text>
<text x="111.6" y="25.3">resistor</text>
<text x="114.6" y="27.4">for</text>
<text x="114.7" y="29.4">power</text>
<text x="118.4" y="27.4">5s,</text>
<text x="121.3" y="29.4">will</text>
<text x="122.4" y="27.4">and</text>
<text x="63.2" y="31.5">drop</text>
<text x="68.6" y="31.5">to</text>
<text x="71.6" y="31.5">below</text>
<text x="78.2" y="31.5">15W</text>
<text x="83.2" y="31.5">in</text>
<text x="86.2" y="31.5">15ms</text>
<text x="155.9" y="31.9">Same</text>
<text x="155.9" y="33.9">as</text>
<text x="159.2" y="33.9">on</text>
<text x="162.2" y="31.9">monitoring</text>
<text x="162.7" y="33.9">inputs</text>
<text x="112.9" y="113.4">(and</text>
<text x="112.9" y="109">BLUE-pin</text>
<text x="112.9" y="110.9">(and</text>
<text x="118.4" y="113.4">3</text>
<text x="118.4" y="110.9">6</text>
<text x="120.7" y="113.4">for</text>
<text x="120.7" y="110.9">for</text>
<text x="123.6" y="109">5</text>
<text x="124.6" y="113.4">NT115)</text>
<text x="124.6" y="110.9">T210) RED-pin</text>
<text x="218.4" y="110.2">GAIN:</text>
<text x="224.8" y="110.2">46.8</text>
<text x="101.5" y="123.6">C115</text>
<text x="117.3" y="123.6">C210</text>
<text x="133.2" y="123.6">C245</text>
<text x="101.5" y="126.8">RED</text>
<text x="117.3" y="126.8">RED</text>
<text x="133.2" y="126.8">BLUE</text>
<text x="134.5" y="136.3">RED</text>
<text x="102.7" y="141.4">GREEN</text>
<text x="102.7" y="138.8">BLUE</text>
<text x="118.6" y="138.8">BLUE</text>
<text x="118.6" y="141.4">GREEN</text>
<text x="134.5" y="141.4">GREEN</text>
<text x="217.2" y="156">GAIN:</text>
<text x="223.5" y="156">240</text>
</g>
<g font-size="1.8" fill="#006464">
<text x="144.2" y="23.7">220k</text>
<text x="145.2" y="21.2">R52</text>
<text x="145.2" y="28.8">R53</text>
<text x="145.4" y="31.3">10k</text>
<text x="51.4" y="36.7">R31</text>
<text x="51.4" y="39.2">33R</text>
<text x="149.1" y="37.7">GND</text>
<text x="74.7" y="47.1">C26</text>
<text x="87.4" y="47.1">C27</text>
<text x="100.1" y="47.1">C28</text>
<text x="112.8" y="47.1">C29</text>
<text x="122.7" y="47.9">R51</text>
<text x="190.3" y="47.1">C33</text>
<text x="201.7" y="47.1">C34</text>
<text x="47.1" y="52.9">DMP4013LFG</text>
<text x="52" y="50.4">Q6</text>
<text x="74.7" y="49.1">470u</text>
<text x="87.4" y="49.1">470u</text>
<text x="100.1" y="49.1">470u</text>
<text x="112.8" y="49.1">470u</text>
<text x="122.7" y="50.4">10k</text>
<text x="143" y="48.9">+7.5V</text>
<text x="151" y="48.9">1N5819W</text>
<text x="153.8" y="51.4">D8</text>
<text x="39.8" y="59.3">R28</text>
<text x="129.5" y="56.7">C30</text>
<text x="129.5" y="59.3">10u</text>
<text x="138.4" y="59.3">1u</text>
<text x="138.4" y="56.7">C31</text>
<text x="148.2" y="59.3">U8</text>
<text x="40" y="61.8">10k</text>
<text x="69.1" y="60.6">GND</text>
<text x="148.2" y="61.8">LM5106</text>
<text x="165.1" y="65.6">C32</text>
<text x="196.1" y="60.6">GND</text>
<text x="39.8" y="66.9">R29</text>
<text x="40" y="69.4">10k</text>
<text x="133.9" y="66.9">GND</text>
<text x="138.9" y="70.7">IN</text>
<text x="146.9" y="67.8" transform="rotate(-90 146.9 67.8)">VDD</text>
<text x="150.3" y="72">HO</text>
<text x="150.4" y="69.4">HB</text>
<text x="165.1" y="68.2">1u</text>
<text x="32.3" y="73.3">R26</text>
<text x="32.5" y="75.8">10k</text>
<text x="49.5" y="77.1">Q5</text>
<text x="138.9" y="73.3">EN</text>
<text x="150.4" y="74.5">HS</text>
<text x="185" y="77.2" transform="rotate(-90 185 77.2)">DMT6008LFG</text>
<text x="187.6" y="72.5" transform="rotate(-90 187.6 72.5)">Q7</text>
<text x="49.5" y="79.6">SI2302</text>
<text x="138.9" y="78.3">RDT</text>
<text x="146.9" y="83.3" transform="rotate(-90 146.9 83.3)">VSS</text>
<text x="150.6" y="79.6">LO</text>
<text x="214" y="82.1">R45</text>
<text x="219.8" y="82.1">220k</text>
<text x="43.7" y="89.8">GND</text>
<text x="182.6" y="84.4">D9</text>
<text x="182.6" y="87">1N5819W</text>
<text x="227.8" y="84.7">GND</text>
<text x="235" y="88.5">TP4</text>
<text x="144" y="94.8">GND</text>
<text x="174.5" y="95.1">R40</text>
<text x="205.1" y="92.3">R43</text>
<text x="209" y="92.3">4k7</text>
<text x="218.6" y="94.8">+</text>
<text x="225" y="94.3">OPA2387</text>
<text x="225.4" y="92">U9A</text>
<text x="235" y="91">Current_TP</text>
<text x="51" y="99.9">R33</text>
<text x="52" y="102">1M</text>
<text x="175.8" y="97.4">5m</text>
<text x="16.9" y="106.3">Terminals</text>
<text x="20.4" y="103.7">J6</text>
<text x="52.1" y="106.3">F2</text>
<text x="205.1" y="102.5">R44</text>
<text x="209" y="102.5">4k7</text>
<text x="220.3" y="107.5">R48</text>
<text x="224.9" y="107.5">220k</text>
<text x="239.3" y="106.3">GND</text>
<text x="49.2" y="108.8">Polyfuse</text>
<text x="178.3" y="108.8">GND</text>
<text x="253.9" y="108.8">+3V3</text>
<text x="205.6" y="119">+3V3</text>
<text x="257.4" y="119.8" transform="rotate(-90 257.4 119.8)">V+</text>
<text x="55.8" y="120.2">Earth</text>
<text x="210.7" y="122.8">BAV199WQ-7</text>
<text x="210.7" y="125.3">D11</text>
<text x="257.4" y="124.3" transform="rotate(-90 257.4 124.3)">V-</text>
<text x="257.8" y="122.8">OPA2387</text>
<text x="257.8" y="120.2">U9C</text>
<text x="273.1" y="122.8">1u</text>
<text x="273.1" y="120.2">C37</text>
<text x="106.6" y="131">Heater</text>
<text x="122.4" y="131">Heater</text>
<text x="193.6" y="128.4">R41</text>
<text x="217.1" y="127.9">R46</text>
<text x="222.5" y="127.9">360k</text>
<text x="230.4" y="130.4">GND</text>
<text x="92.6" y="137.4">TC</text>
<text x="99.3" y="133.7">+</text>
<text x="108.5" y="137.4">TC</text>
<text x="115.2" y="133.7">+</text>
<text x="124.4" y="137.4">TC</text>
<text x="131.1" y="133.7">+</text>
<text x="193.8" y="132.4">1k5</text>
<text x="201.8" y="134.2">+3V3</text>
<text x="224.3" y="137">U9B</text>
<text x="233.7" y="135.5">TP3</text>
<text x="254.5" y="134.2">GND</text>
<text x="189.1" y="140.6">BAV199WQ-7</text>
<text x="193.6" y="143.6">R42</text>
<text x="198" y="143.1">D10</text>
<text x="208.1" y="141.8">GND</text>
<text x="218.6" y="140.6">+</text>
<text x="223.7" y="139">OPA2387</text>
<text x="233.7" y="138">TC_TP</text>
<text x="193.8" y="147.7">1k5</text>
<text x="46.9" y="150.7">+3V3</text>
<text x="97.7" y="150.7">+3V3</text>
<text x="198.6" y="153.3">GND</text>
<text x="219" y="153.3">R47</text>
<text x="223.6" y="153.3">360k</text>
<text x="238" y="152">GND</text>
<text x="88.9" y="159.4">D5B</text>
<text x="88.9" y="161.9">BAT54S</text>
<text x="102.9" y="159.4">D6B</text>
<text x="102.9" y="161.9">BAT54S</text>
<text x="116.8" y="159.4">D7B</text>
<text x="116.8" y="161.9">BAT54S</text>
<text x="43.2" y="164.7">4k7</text>
<text x="43.2" y="162.2">R27</text>
<text x="52.1" y="164.7">4k7</text>
<text x="52.1" y="162.2">R30</text>
<text x="61" y="164.7">4k7</text>
<text x="61" y="162.2">R32</text>
<text x="68.3" y="170.8">R34</text>
<text x="72.9" y="170.8">4k7</text>
<text x="68.3" y="175.9">R35</text>
<text x="72.9" y="175.9">4k7</text>
<text x="43.2" y="183.7">C23</text>
<text x="52.1" y="183.7">C24</text>
<text x="61" y="183.7">C25</text>
<text x="68.3" y="180.9">R36</text>
<text x="72.9" y="180.9">4k7</text>
<text x="88.9" y="182.2">D5A</text>
<text x="88.9" y="184.8">BAT54S</text>
<text x="102.9" y="182.2">D6A</text>
<text x="102.9" y="184.8">BAT54S</text>
<text x="116.8" y="182.2">D7A</text>
<text x="116.8" y="184.8">BAT54S</text>
<text x="43.2" y="186.3">100n</text>
<text x="52.1" y="186.3">100n</text>
<text x="61" y="186.3">100n</text>
<text x="94.5" y="191.4">GND</text>
<text x="43.7" y="192.6">GND</text>
</g>
<g font-size="1.8" fill="#725600">
<text x="153.9" y="26.3">Caps_Pwr_Mon</text>
<text x="34.6" y="44">PWR_IN</text>
<text x="124.6" y="70.7">Fet_IN</text>
<text x="124.1" y="73.3">Fet_EN</text>
<text x="15.1" y="78.3">I_Lim_Bypass</text>
<text x="246.6" y="97.4">Curr_Sense</text>
<text x="29.1" y="125.3">Raw_stand</text>
<text x="245.3" y="143.1">Temp_Sense</text>
</g>
<g font-size="1.8" fill="#840084">
<text x="48.7" y="41.8">3W/15Wp</text>
<text x="74.9" y="51.2">50V</text>
<text x="87.6" y="51.2">50V</text>
<text x="100.3" y="51.2">50V</text>
<text x="113" y="51.2">50V</text>
<text x="190.3" y="49.1">10u</text>
<text x="190.4" y="51.2">50V</text>
<text x="201.7" y="49.1">10u</text>
<text x="201.9" y="51.2">50V</text>
<text x="171.8" y="99.7">250mW</text>
</g>
<text font-size="1.8" fill="#009600" x="71.1" y="42.8">PWR_Caps</text>
<g font-size="1.8" fill="#a90000">
<text x="48.8" y="55.6">5</text>
<text x="56.4" y="55.6">1</text>
<text x="53.1" y="62.9" transform="rotate(-90 53.1 62.9)">4</text>
<text x="145.8" y="62.9" transform="rotate(-90 145.8 62.9)">1</text>
<text x="136.5" y="69.6">8</text>
<text x="154.2" y="68.3">2</text>
<text x="154.2" y="70.9">3</text>
<text x="173.3" y="70.9">4</text>
<text x="180.1" y="68" transform="rotate(-90 180.1 68)">5</text>
<text x="38.7" y="77.2">1</text>
<text x="45.5" y="74.4" transform="rotate(-90 45.5 74.4)">3</text>
<text x="136.5" y="72.1">7</text>
<text x="136.5" y="77.2">6</text>
<text x="154.2" y="73.4">4</text>
<text x="180.1" y="75.6" transform="rotate(-90 180.1 75.6)">1</text>
<text x="45.5" y="82" transform="rotate(-90 45.5 82)">2</text>
<text x="153.6" y="78.5">10</text>
<text x="145.8" y="85.8" transform="rotate(-90 145.8 85.8)">9</text>
<text x="216.5" y="93.7">3</text>
<text x="216.5" y="98.8">2</text>
<text x="229.2" y="96.3">1</text>
<text x="24.1" y="109">1</text>
<text x="24.1" y="111.5">2</text>
<text x="24.1" y="114">3</text>
<text x="24.1" y="116.6">4</text>
<text x="24.1" y="119.1">5</text>
<text x="256.3" y="115.6" transform="rotate(-90 256.3 115.6)">8</text>
<text x="24.1" y="121.7">6</text>
<text x="208" y="124.5" transform="rotate(-90 208 124.5)">2</text>
<text x="211.4" y="129.3">3</text>
<text x="256.3" y="127.1" transform="rotate(-90 256.3 127.1)">4</text>
<text x="208" y="136" transform="rotate(-90 208 136)">1</text>
<text x="204.2" y="139.8" transform="rotate(-90 204.2 139.8)">2</text>
<text x="216.5" y="139.4">5</text>
<text x="229.2" y="142">7</text>
<text x="207.6" y="144.5">3</text>
<text x="216.5" y="144.5">6</text>
<text x="204.2" y="151.2" transform="rotate(-90 204.2 151.2)">1</text>
<text x="86.1" y="158.2" transform="rotate(-90 86.1 158.2)">2</text>
<text x="100.1" y="158.2" transform="rotate(-90 100.1 158.2)">2</text>
<text x="114" y="158.2" transform="rotate(-90 114 158.2)">2</text>
<text x="86.1" y="163.3" transform="rotate(-90 86.1 163.3)">3</text>
<text x="100.1" y="163.3" transform="rotate(-90 100.1 163.3)">3</text>
<text x="114" y="163.3" transform="rotate(-90 114 163.3)">3</text>
<text x="86.1" y="181" transform="rotate(-90 86.1 181)">3</text>
<text x="100.1" y="181" transform="rotate(-90 100.1 181)">3</text>
<text x="114" y="181" transform="rotate(-90 114 181)">3</text>
<text x="86.1" y="186.1" transform="rotate(-90 86.1 186.1)">1</text>
<text x="100.1" y="186.1" transform="rotate(-90 100.1 186.1)">1</text>
<text x="114" y="186.1" transform="rotate(-90 114 186.1)">1</text>
</g>
<g font-size="1.8" fill="#fb0000">
<text x="171.4" y="82.1">RED</text>
<text x="37.7" y="108.8">RED</text>
</g>
<g font-size="1.8" fill="#0002ff">
<text x="171.4" y="91">BLUE</text>
<text x="36.6" y="113.9">BLUE</text>
</g>
<text font-size="1.8" fill="#484848" x="47.7" y="96.1">Earthing</text>
<g font-size="1.8" fill="#989898">
<text x="240" y="99.9">C36</text>
<text x="240" y="102.5">1n</text>
<text x="238.8" y="148.2">1n</text>
<text x="238.8" y="145.6">C35</text>
</g>
<g font-size="1.8" fill="#008400">
<text x="35.2" y="111.3">GREEN</text>
<text x="93.9" y="110.9">GREEN-pin</text>
<text x="106" y="110.9">1</text>
<text x="182.9" y="144.3">GREEN</text>
</g>
<g font-size="1.8" fill="#f00">
<text x="139.6" y="110.9">2</text>
<text x="182.9" y="129.1">RED</text>
</g>
<g font-size="1.8" fill="#000084">
<text x="138.4" y="164.8">To_MCU{Sense}</text>
<text x="156.4" y="166">Stand_Sense</text>
<text x="20" y="172.7" transform="rotate(-90 20 172.7)">Raw{Sense}</text>
</g>
</svg>
